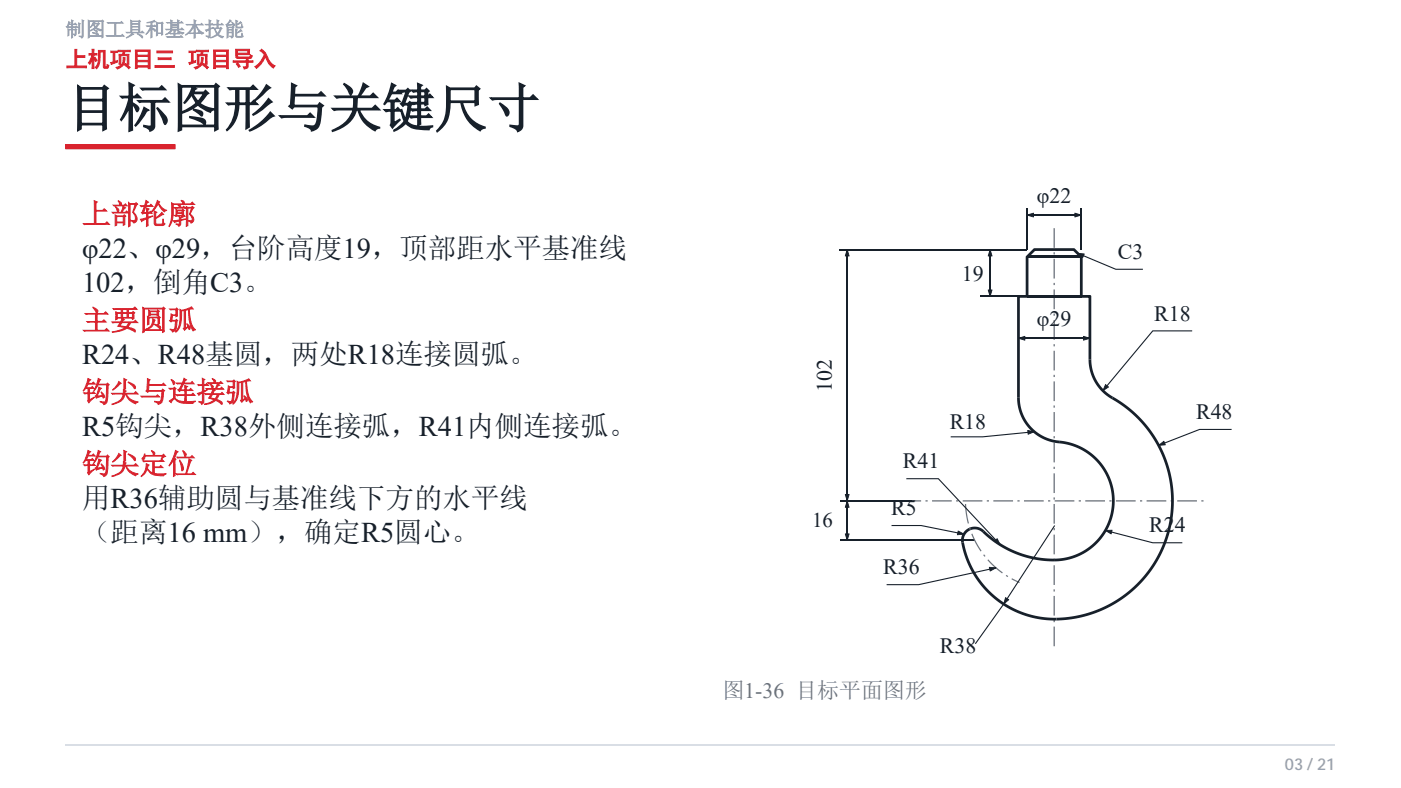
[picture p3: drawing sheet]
<svg xmlns="http://www.w3.org/2000/svg" width="339mm" height="190mm" viewBox="0 0 339 190" stroke-linecap="round" stroke-linejoin="round" font-family="sans-serif">
<path d="M15.9 34.9h26.4v1.1h-26.4z" fill-rule="evenodd" fill="#d9232e"/>
<path d="M15.8 34.9l26.5-.1 .1 1.2-26.5 .1zM16 34.9v1.1l-.1-.1h26.4l-.1 .1v-1.1l.1 .1h-26.4z" fill="#d9232e"/>
<path d="M15.9 180.2h306.9" fill="none" stroke="#d9dee5" stroke-width=".26"/>
<g fill="#6b7280">
<path d="M217.9 120.9h4.8v.3h-4.8zM223.7 120.9h.6v.3h-.6zM225.3 120.9h4.8v.3h-4.8zM231.1 120.9h.6v.3h-.6zM232.7 120.9h4.8v.3h-4.8zM238.5 120.9h.6v.3h-.6zM240.1 120.9h4.8v.3h-4.8zM245.9 120.9h.6v.3h-.6zM247.5 120.9h4.8v.3h-4.8zM253.4 120.9h.5v.3h-.5zM254.9 120.9h4.8v.3h-4.8zM260.8 120.9h.5v.3h-.5zM262.4 120.9h4.7v.3h-4.7zM268.2 120.9h.5v.3h-.5zM269.8 120.9h4.7v.3h-4.7zM275.6 120.9h.5v.3h-.5zM277.2 120.9h4.7v.3h-4.7zM283 120.9h.5v.3h-.5zM284.6 120.9h4.7v.3h-4.7zM290.4 120.9h.5v.3h-.5z"/>
<path d="M254.7 151.5h.3v4.7h-.3zM254.7 149.9h.3v.5h-.3zM254.7 144.1h.3v4.7h-.3zM254.7 142.5h.3v.5h-.3zM254.7 136.7h.3v4.7h-.3zM254.7 135.1h.3v.5h-.3zM254.7 129.2h.3v4.8h-.3zM254.7 127.7h.3v.5h-.3zM254.7 121.8h.3v4.8h-.3zM254.7 120.3h.3v.5h-.3zM254.7 114.4h.3v4.8h-.3zM254.7 112.8h.3v.6h-.3zM254.7 107h.3v4.8h-.3zM254.7 105.4h.3v.6h-.3zM254.7 99.6h.3v4.8h-.3zM254.7 98h.3v.6h-.3zM254.7 92.2h.3v4.8h-.3zM254.7 90.6h.3v.5h-.3zM254.7 84.8h.3v4.8h-.3zM254.7 83.2h.3v.5h-.3zM254.7 77.4h.3v4.8h-.3zM254.7 75.8h.3v.5h-.3zM254.7 70h.3v4.7h-.3zM254.7 68.4h.3v.5h-.3zM254.7 62.6h.3v4.7h-.3zM254.7 61h.3v.5h-.3zM254.7 55.2h.3v4.7h-.3z"/>
</g>
<g fill="#17202a">
<path d="M248 61.9l2-1.9h9.6l2.1 1.9v9.8l-.3-.4h2.1l.3 .4v15.2h-.7v-15.2l.4 .3h-2.1l-.3-.3v-9.6v.3l-1.7-1.8 .2 .1h-9.5l.2-.1-1.8 1.8 .1-.3v9.6l-.3 .3h-2.1l.3-.3v24.5h-.6v-24.5l.2-.4h2.2l-.4 .4z"/>
<path d="M248.3 61.8h13.1v.7h-13.1z"/>
<path d="M248.3 71.3h13.1v.7h-13.1z"/>
<path d="M245.9 96.2h.6l.2 1.9 .5 1.9 .9 1.7 1.1 1.5 1.4 1.2 1.7 1.1 1.9 .7 1.9 .3-.1 .7-2-.4-1.9-.7-1.7-1-1.6-1.4-1.3-1.7-.9-1.8-.6-2z"/>
<path d="M263.1 86.9h.7l.4 2.7 1 2.5 1.7 2.2 2.2 1.6-.4 .6-2.3-1.7-1.8-2.4-1.1-2.7z"/>
<path d="M269.1 95.9l3.9 2.7 3.5 3.3 2.7 3.6 2.2 4.3 1.5 4.5 .8 4.7-.1 4.8-.8 4.5-1.4 4.3-2.3 4.2-2.9 3.8-3.5 3.2-3.8 2.6-4.4 1.9-4.3 1.2-4.8 .5v-.7l5.1-.5 5-1.5 3.7-1.9 3.5-2.4 3.2-3 2.8-3.8 2.1-3.9 1.4-4.2 .8-4.3v-4.5l-.6-4.6-1.4-4.2-1.8-3.8-2.6-3.6-3.6-3.7-4.3-2.9z"/>
<path d="M232.4 131.2l.6-.1 1.3 4.3 1.9 3.8 2.1 2.7 2.6 2.4 2.8 2 3.2 1.5 4.3 1.2 4.2 .3v.7l-4-.3-3.8-.9-3.7-1.6-3.5-2.4-2.8-2.7-2.4-3.3-1.7-3.5z"/>
<path d="M233.3 128.3l1-.7 1.3-.3 1.2 .2 1.1 .7-.4 .5-.7-.5-.8-.2h-.8l-.8 .3-.7 .5-.5 .7-.2 .8v.8l-.6 .1 .1-1.6z"/>
<path d="M237.9 128.2l3.4 2.8 3.7 2 2.4 .9 2.4 .6 2.5 .4 2.7 .2v.6l-2.8-.1-2.5-.4-2.5-.7-2.5-.9-2.8-1.5-2.5-1.7-1.9-1.7z"/>
<path d="M256.1 106.5l2.7 .5 2.6 1 2.4 1.5 2 1.9 1.7 2.3 1.1 2.4 .7 2.7 .1 2.8-.3 2.8-.9 2.6-1.4 2.5-1.7 2-2.2 1.8-2.4 1.3-2.7 .8-2.8 .3v-.6l3.1-.4 2.9-1.1 2-1.2 1.8-1.5 1.6-2 1.2-2.2 .8-2.5 .4-2.6-.2-2.6-.6-2.4-1-2.4-1.5-2.2-1.7-1.6-1.9-1.4-2.9-1.2-3-.6z"/>
</g>
<path d="M248.3 52h13.1M248.3 50.2v10.1M261.4 50.2v10.1" fill="none" stroke="#17202a" stroke-width=".26"/>
<g fill="#17202a">
<path d="M248.3 52l1.5-.5v1z"/>
<path d="M259.8 51.5l1.6 .5-1.6 .5z"/>
</g>
<g fill="#17202a">
<path d="M248.2 51.9l1.7-.5v1.1l-1.7-.4zM248.3 51.9l1.6 .5-.2 .1v-1l.2 .1-1.6 .5z"/>
<path d="M259.8 51.5l1.7 .5-1.7 .6zM259.8 51.6l.1-.1v1l-.1-.1 1.6-.5v.2z"/>
</g>
<path d="M246.2 81.8h17.3" fill="none" stroke="#17202a" stroke-width=".26"/>
<g fill="#17202a">
<path d="M246.2 81.8l1.5-.5v.9z"/>
<path d="M261.9 81.3l1.6 .5-1.6 .4z"/>
</g>
<g fill="#17202a">
<path d="M246.1 81.7l1.7-.5v1.1l-1.6-.4zM246.2 81.7l1.6 .4-.2 .1v-.9l.2 .1-1.6 .5z"/>
<path d="M261.8 81.2l1.8 .6-1.7 .5zM261.9 81.4l.1-.1v.9l-.1-.1 1.5-.4v.2z"/>
</g>
<path d="M237 60.3h11.3M237 71.7h9.2M239.3 60.3v11.4" fill="none" stroke="#17202a" stroke-width=".26"/>
<g fill="#17202a">
<path d="M238.9 70.1h.9l-.5 1.6z"/>
<path d="M239.3 60.3l.5 1.6h-.9z"/>
</g>
<g fill="#17202a">
<path d="M238.8 70l1.1 .1-.5 1.7zM239 70.1l.4 1.5h-.2l.5-1.5 .1 .1h-.9z"/>
<path d="M239.3 60.3h.1l.4 1.7-1-.1zM239.2 60.4h.2l-.4 1.5-.1-.1h.9l-.1 .1z"/>
</g>
<path d="M203 60.3h45.3M204.8 60.3v60.8M203 121.1h17.3" fill="none" stroke="#17202a" stroke-width=".26"/>
<g fill="#17202a">
<path d="M204.3 119.5h1l-.5 1.6z"/>
<path d="M204.8 60.3l.5 1.6h-1z"/>
</g>
<g fill="#17202a">
<path d="M204.3 119.5h1.1l-.6 1.7zM204.4 119.5l.5 1.6h-.2l.5-1.6 .1 .1h-1z"/>
<path d="M204.7 60.3h.2l.4 1.7-1.1-.1zM204.7 60.4h.2l-.5 1.5-.1-.1h1l-.1 .1z"/>
</g>
<path d="M203 130.6h32.6M204.8 121.1v9.5" fill="none" stroke="#17202a" stroke-width=".26"/>
<g fill="#17202a">
<path d="M204.8 121.1l.5 1.5h-1z"/>
<path d="M204.3 129.1h1l-.5 1.5z"/>
<path d="M260.5 61.2l1.6 .2-.4 .9z"/>
<path d="M267.2 93l.8 .6-1.4 .9z"/>
<path d="M248.4 104.1l1.6 .3-1.5 .6z"/>
<path d="M280.1 107.7l1.3-1 .3 .8z"/>
<path d="M267.2 128.2h1.6l-.2 .9z"/>
<path d="M231.6 128.4l1.4 .7-1.6 .2z"/>
</g>
<g fill="#17202a">
<path d="M260.5 61.1l9.2 3.9h6.6v.2h-6.6l-9.3-3.9z"/>
<path d="M278.6 79.9h9.6v.2h-9.5l-12 14.4-.2-.1z"/>
<path d="M229.8 105.5h7.7l12.5-1.3v.3l-12.4 1.2h-7.8z"/>
<path d="M280 107.5l10-3.8h7.7v.2h-7.7l-9.9 3.9z"/>
<path d="M267.2 128.1l11.5 3h7.1v.2h-7.2l-11.4-2.9z"/>
<path d="M215.5 126.9h7.2l10.4 2.1-.1 .3-10.3-2.1h-7.2z"/>
<path d="M204.7 121l.2 .1 .4 1.6h-1.1zM204.7 121.1h.2l-.5 1.6-.1-.2h1l-.1 .2z"/>
<path d="M204.3 129h1.1l-.6 1.7zM204.4 129l.5 1.6h-.2l.5-1.6 .1 .2h-1z"/>
<path d="M260.4 61.1l1.8 .2-.4 1-1.4-1zM260.6 61.1l1.2 1.1h-.2l.4-.8 .1 .1-1.6-.2z"/>
<path d="M267.2 92.9l.9 .7-1.5 .9zM267.2 93h.1l-.6 1.5-.1-.1 1.3-.9v.1z"/>
<path d="M248.4 104l1.7 .4-1.6 .7zM248.4 104.2l.1-.1 .1 .9-.1-.1 1.5-.6v.2z"/>
<path d="M280 107.6l1.4-1 .4 .9-1.7 .3zM280.1 107.6l1.6-.2-.1 .2-.3-.9 .1 .1-1.3 1z"/>
<path d="M267.1 128.2l1.8-.1-.2 1-1.5-.8zM267.3 128.1l1.3 .9-.1 .1 .2-.9 .1 .1h-1.6z"/>
<path d="M231.6 128.3l1.5 .9-1.7 .2zM231.6 128.5l.1-.1-.2 .9-.1-.1 1.6-.2v.2z"/>
</g>
<path d="M233.3 121.8h.2l.1 .2h-.3zM233.3 122h.3v.2h-.3zM233.3 122.2h.3v.2h-.3zM233.3 122.4h.3v.2h-.3zM233.3 122.6h.3v.2h-.3zM233.3 122.8h.3v.1l-.3 .1zM233.3 123l.3-.1v.2l-.3 .1zM233.3 123.2l.3-.1v.2h-.2zM233.4 123.3h.2l.1 .2h-.3zM233.4 123.5h.3v.2h-.3zM233.4 123.7h.3v.2h-.3zM233.4 123.9h.3v.2h-.2zM233.5 124.1h.2l.1 .1-.3 .1zM233.5 124.3l.3-.1v.2l-.3 .1zM233.5 124.5l.3-.1v.2l-.3 .1zM233.5 124.7l.3-.1 .1 .2h-.3zM233.6 124.8h.3v.2h-.3zM233.6 125h.3v.2h-.3zM233.6 125.2h.3l.1 .1-.3 .1zM233.7 125.4l.3-.1v.2l-.3 .1zM233.7 125.6l.3-.1v.2l-.2 .1zM233.8 125.8l.2-.1 .1 .2h-.3zM233.8 125.9h.3v.2h-.3zM233.8 126.1h.3l.1 .1-.3 .1zM233.9 126.3l.3-.1v.2l-.3 .1zM233.9 126.5h.3zM234.2 127.6l.3-.1 .1 .2-.3 .1zM234.3 127.8l.3-.1v.1l-.2 .1zM234.4 127.9l.2-.1 .1 .2-.3 .1zM234.8 129.1h.3zM234.8 129.2l.3-.1 .1 .1-.3 .2zM234.9 129.4l.3-.2v.2l-.2 .1zM235 129.5l.2-.1 .1 .2-.3 .1zM235 129.7l.3-.1 .1 .2-.3 .1zM235.1 129.9l.3-.1 .1 .1-.3 .1zM235.2 130l.3-.1v.2l-.2 .1zM235.3 130.2l.2-.1 .1 .2-.3 .1zM235.3 130.4l.3-.1 .1 .1-.3 .2zM235.4 130.6l.3-.2 .1 .2-.3 .1zM235.5 130.7l.3-.1 .1 .2-.3 .1zM235.6 130.9l.3-.1v.1l-.2 .2zM235.7 131.1l.2-.2 .1 .2-.2 .1zM235.8 131.2l.2-.1 .1 .2-.2 .1zM235.9 131.4l.2-.1 .1 .1-.3 .2zM235.9 131.6l.3-.2 .1 .2-.3 .1zM236 131.7l.3-.1 .1 .1-.3 .2zM236.1 131.9l.3-.2 .1 .2-.3 .1zM236.2 132l.3-.1 .1 .2-.3 .1zM236.3 132.2l.3-.1 .1 .1-.3 .2zM236.4 132.4l.3-.2 .1 .2-.3 .1zM236.5 132.5l.3-.1 .1 .1-.3 .2zM236.6 132.7l.3-.2 .1 .2-.3 .1zM236.7 132.8l.3-.1 .1 .1-.3 .2zM236.8 133l.3-.2 .1 .2-.3 .2zM236.9 133.2l.3-.2 .1 .2-.3 .1zM237 133.3l.3-.1zM237.7 134.2l.2-.1zM237.7 134.2l.2-.1 .1 .1-.2 .2zM237.8 134.4l.2-.2 .2 .1-.3 .2zM237.9 134.5l.3-.1zM238.7 135.4l.2-.2 .1 .1-.2 .2zM238.8 135.5l.2-.2 .1 .2-.2 .2zM238.9 135.7l.2-.2 .2 .1-.3 .2zM239 135.8l.3-.2 .1 .2-.2 .2zM239.2 136l.2-.2 .1 .1-.2 .2zM239.3 136.1l.2-.2 .1 .1-.2 .2zM239.4 136.2l.2-.2 .2 .2-.2 .2zM239.8 136.2l.1 .1-.2 .2-.1-.1zM239.9 136.3l.1 .1-.2 .2-.1-.1zM240 136.4l.2 .1-.2 .3-.2-.2zM240.2 136.5l.1 .2-.2 .2-.1-.1zM240.3 136.7l.1 .1-.2 .2-.1-.1zM240.4 136.8l.2 .1-.2 .2-.2-.1zM240.6 136.9l.1 .1-.2 .3-.1-.2zM240.7 137l.2 .2-.2 .2-.2-.1zM240.9 137.2l.1 .1-.2 .2-.1-.1zM241 137.3l.1 .1-.1 .2-.2-.1zM241.1 137.4l.2 .1-.2 .2-.1-.1zM241.3 137.5l.1 .1-.2 .3-.1-.2zM241.4 137.6l.2 .2-.2 .2-.2-.1zM241.6 137.8l.1 .1-.2 .2-.1-.1zM241.7 137.9l.2 .1-.2 .2-.2-.1zM241.9 138l.1 .1-.2 .2-.1-.1zM242 138.1l.2 .1-.2 .2-.2-.1zM242.2 138.2l.1 .1-.2 .3-.1-.2zM242.3 138.3l-.1 .3zM243.3 139l.1 .1-.2 .2-.1-.1zM243.4 139.1l.1 .1-.1 .2-.2-.1zM243.5 139.2l.2 .1-.1 .2-.2-.1zM243.7 139.2l-.1 .3zM244.6 139.8l-.1 .3zM244.7 139.8l.1 .1-.1 .3-.2-.1zM244.8 139.9l.2 .1-.1 .2h-.2zM245 140l.2 .1-.2 .2-.1-.1zM245.2 140.1l.1 .1-.1 .2-.2-.1zM245.3 140.2h.2l-.1 .3-.2-.1zM245.5 140.2l.2 .1-.2 .3-.1-.1zM245.7 140.3l.1 .1-.1 .3-.2-.1zM245.8 140.4l.2 .1-.1 .2h-.2zM246 140.5h.2l-.2 .3-.1-.1zM246.2 140.5l.1 .1-.1 .3-.1-.1zM246.3 140.6l.2 .1-.1 .3-.2-.1z" fill="#6b7280"/>
<g fill="#17202a">
<path d="M214.3 141.2h7.8l18.6-4.1 .1 .3-18.7 4.1h-7.8z"/>
<path d="M219.1 115.6h7.8l15 16-.2 .2-14.9-15.9h-7.7z"/>
<path d="M254.8 127l.3 .1-12.4 19-.2-.1z"/>
<path d="M242.5 146l.2 .1-6.8 9.6-.2-.1z"/>
<path d="M239.1 137.1l1.8 .2-1.6 .9zM239.3 137.1l.2 .9h-.2l1.4-.8 .1 .2-1.7-.1z"/>
<path d="M240.3 130.8l.8-.7 .8 1.6-1.6-.7zM240.4 130.8l1.4 .8-.1 .1-.7-1.4h.1l-.7 .6z"/>
<path d="M243 144.4l1 .6-1.4 1.1zM243 144.6l.2-.1-.5 1.6-.1-.2 1.2-1v.2z"/>
</g>
<g fill="#17202a">
<path d="M239.2 137.1l1.6 .2-1.5 .8z"/>
<path d="M240.4 130.9l.7-.7 .7 1.5z"/>
<path d="M243.1 144.5l.8 .5-1.3 1z"/>
</g>
<text font-size="12.7" fill="#17202a" x="15.9" y="30.5">目标图形与关键尺寸</text>
<g font-size="6.9" fill="#d9232e">
<text x="19.8" y="54.1">上部轮廓</text>
<text x="19.8" y="79.7">主要圆弧</text>
<text x="19.8" y="97.1">钩尖与连接弧</text>
<text x="19.8" y="114.5">钩尖定位</text>
</g>
<g font-size="6.9" fill="#17202a">
<text x="19.8" y="62.4">φ22、φ29，台阶高度19，顶部距水平基准线</text>
<text x="19.8" y="70.6">102，倒角C3。</text>
<text x="19.8" y="88">R24、R48基圆，两处R18连接圆弧。</text>
<text x="19.8" y="105.4">R5钩尖，R38外侧连接弧，R41内侧连接弧。</text>
<text x="19.8" y="122.8">用R36辅助圆与基准线下方的水平线</text>
<text x="19.8" y="131">（距离16 mm），确定R5圆心。</text>
</g>
<text font-size="5.3" fill="#d9232e" x="15.9" y="16.1">上机项目三 项目导入</text>
<g font-size="5.3" fill="#17202a">
<text x="250.7" y="49.1">φ22</text>
<text x="270.2" y="62.6">C3</text>
<text x="232.5" y="68">19</text>
<text x="279" y="77.5">R18</text>
<text x="250.7" y="78.9">φ2</text>
<text x="256.3" y="78.9">9</text>
<text x="201.1" y="94.7" transform="rotate(-90 201.1 94.7)">102</text>
<text x="289.1" y="101.3">R48</text>
<text x="229.6" y="103.7">R18</text>
<text x="218.3" y="113.2">R41</text>
<text x="215.4" y="124.5">R5</text>
<text x="277.8" y="128.7">R24</text>
<text x="213.5" y="138.8">R36</text>
<text x="227.2" y="157.9">R38</text>
</g>
<text font-size="5.3" fill="#667085" x="174.6" y="168.6">图1-36 目标平面图形</text>
<text font-size="5" fill="#17202a" x="196.3" y="127.3">16</text>
<text font-size="4.8" fill="#98a2b3" x="15.9" y="8.7">制图工具和基本技能</text>
<text font-size="4" fill="#98a2b3" x="310.6" y="186.1">03 / 21</text>
</svg>
